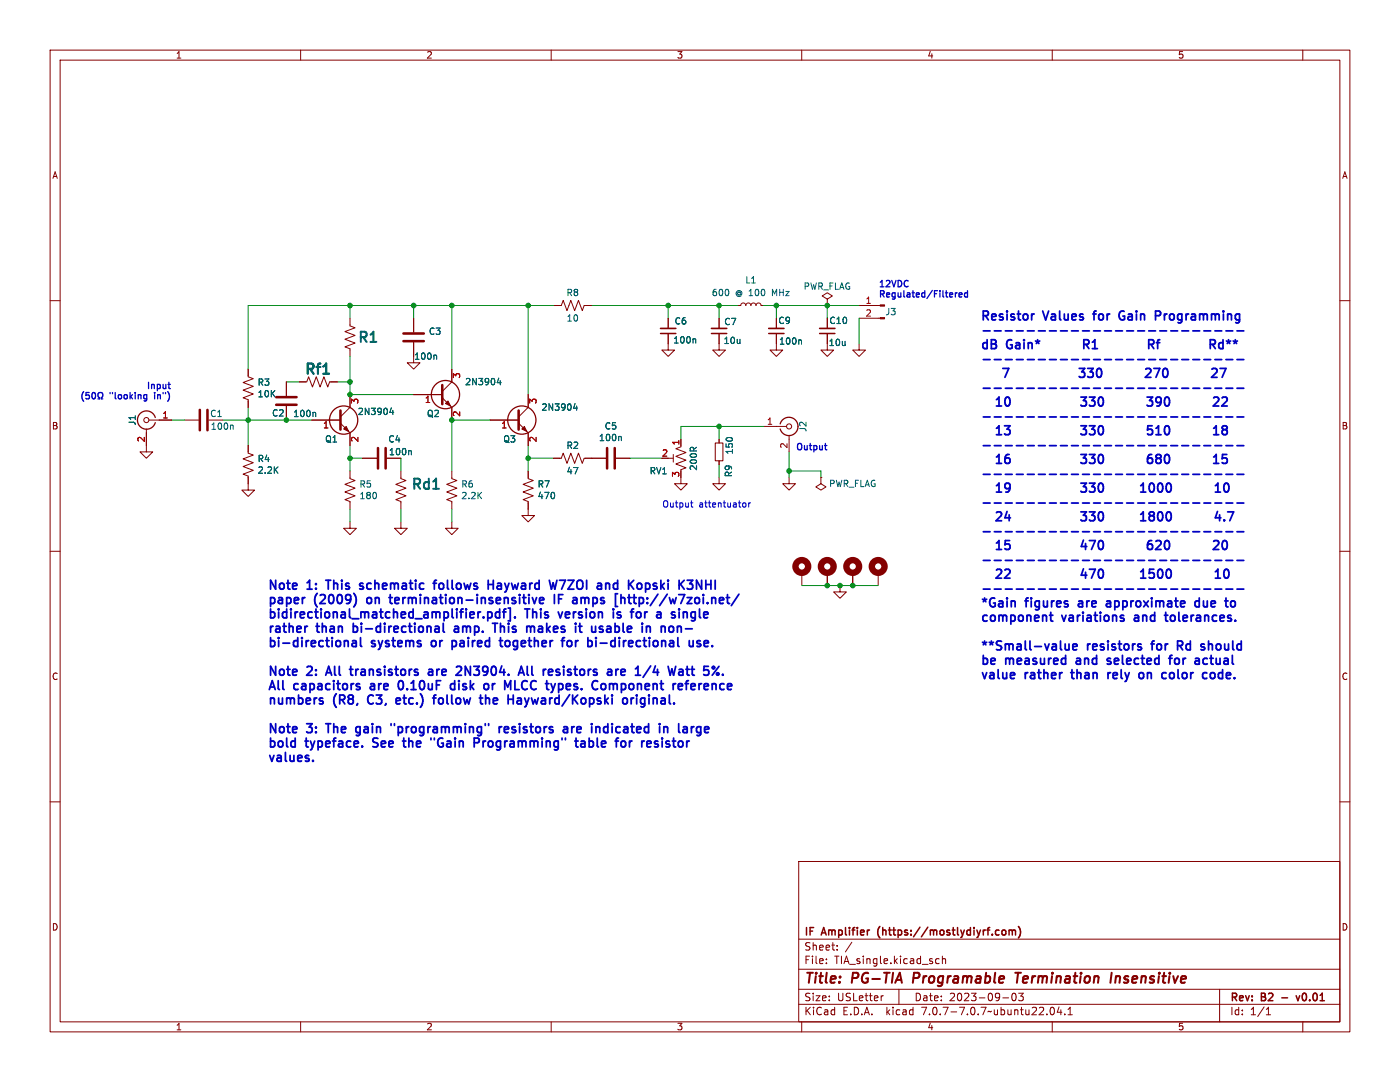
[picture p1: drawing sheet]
<svg xmlns="http://www.w3.org/2000/svg" width="279mm" height="216mm" viewBox="0 0 279 216" stroke-linecap="round" stroke-linejoin="round" font-family="sans-serif">
<g fill="none" stroke="#840000" stroke-width=".2">
<path d="M10 10h259.4v195.9h-259.4zM12 12h255.4v191.9h-255.4zM60 10v2M110 10v2M160 10v2M210 10v2M260 10v2M10 60h2M165.1 59.7l1-.6-1-.7-1 .7 1 .6v1.3M267.4 60h2M49.5 73.7v1.5l1 .4-2 .7 2 .8-2 .8 2 .7-2 .8 1 .4v1.5M57.1 76.2v2.8"/>
<path d="M59.7 76.2h1.3M61.2 76.2l.4-1 .8 2 .7-2 .8 2 .7-2 .8 2 .4-1h1.5M69.8 63.5v1.5l1.1 .4-2.1 .8 2.1 .7-2.1 .8 2.1 .8-2.1 .7 1 .4v1.5M69.8 78.7v2.6l-1.9 1.9M82.5 68.3v4.1h1.3l-1.3 1.3-1.2-1.3h1.2M82.5 78.7h5.8M82.5 63.5v2.8M88.3 79.4l1.9 1.9v2.5M90.2 73.7v2.5l-1.9 1.9M105.4 78.7v2.6l-1.9 1.9M110.5 61h1.5l.4-1.1 .8 2.1 .7-2.1 .8 2.1 .7-2.1 .8 2.1 .4-1h1.5M133.3 66.5v3.4h-1.2l1.2 1.2 1.3-1.2h-1.3"/>
<path d="M133.3 63.5v2M143.5 66.5v3.4h-1.3l1.3 1.2 1.3-1.2h-1.3M143.5 63.5v2M147.3 61h.5l.2-.4 .3-.1 .4 .1 .1 .4 .2-.4 .4-.1 .3 .1 .2 .4 .1-.4 .4-.1 .3 .1 .2 .4 .1-.4 .4-.1 .4 .1 .1 .4h.5M154.9 66.5v3.4h-1.2l1.2 1.2 1.3-1.2h-1.3M154.9 63.5v2M165.1 66.5v3.4h-1.3l1.3 1.2 1.3-1.2h-1.3M165.1 61h.1M165.1 63.5v2M171.4 68.6v1.3h1.3l-1.3 1.2-1.2-1.2h1.2M171.4 63.5h4.3M171.4 61h4.3"/>
<path d="M29.2 85.6v4.6h1.3l-1.3 1.2-1.3-1.2h1.3M29.7 83.8h4.6M36.8 83.8h2.8M41.7 83.8h2.7M49.5 88.9v1.5l1 .4-2 .8 2 .7-2 .8 2 .8-2 .7 1 .4v2.8h1.3l-1.3 1.3-1.2-1.3h1.2M57.1 81v2.8M62.2 83.8h5.7M67.9 84.5l1.9 1.9v2.5M69.8 94v1.5l1.1 .4-2.1 .7 2.1 .8-2.1 .8 2.1 .7-2.1 .8 1 .4v1.5M72.4 91.4h2.8M80 94v1.5l1 .4-2 .7 2 .8-2 .8 2 .7-2 .8 1 .4v1.5M90.2 94v1.5l1 .4-2 .7 2 .8-2 .8 2 .7-2 .8 1 .4v1.5"/>
<path d="M97.8 83.8h5.7M103.5 84.5l1.9 1.9v2.5M105.4 94v1.5l1 .4-2 .7 2 .8-2 .8 2 .7-2 .8 1 .4v2.8h1.3l-1.3 1.2-1.3-1.2h1.3M110.5 91.4h1.5l.4-1 .8 2.1 .7-2.1 .8 2.1 .7-2.1 .8 2.1 .4-1.1h4.3M122.9 91.4h2.8M133.3 91.4h1.1M134.4 90.7v1.5M135.9 95.3v1.2h-1.3l1.3 1.3 1.3-1.3h-1.3M135.9 89.2l-1 .3 2 .8-2 .8 2 .7-2 .8 2 .7-1 .4v.3M135.9 87.6v1.3M142.7 88.4h1.6v3.5h-1.6zM143.5 95.3v1.2h-1.3l1.3 1.3 1.3-1.3h-1.3"/>
<path d="M143.5 87.6v.8M143.5 91.9v.8M152.4 85.1h4.6M157.5 95.3v1.2h-1.3l1.3 1.3 1.2-1.3h-1.2M157.5 86.9v3.3M163.8 95.3v1.2l1 .7-1 .6-1-.6 1-.7M163.8 95.3h.1M10 110h2M69.8 104.1v1.3h1.3l-1.3 1.3-1.2-1.3h1.2M80 104.1v1.3h1.3l-1.3 1.3-1.3-1.3h1.3M90.2 104.1v1.3h1.2l-1.2 1.3-1.3-1.3h1.3M160 114.3v2.5"/>
<path d="M165.1 114.3v2.5M167.6 116.8v1.3h1.3l-1.3 1.3-1.2-1.3h1.2M170.2 114.3v2.5M175.3 114.3v2.5M267.4 110h2M10 160h2M267.4 160h2M159.4 171.9h108v32h-108zM159.4 197.4h108M159.4 193.4h108M159.4 187.4h108M164.9 192.1v.2"/>
<path d="M164.9 191.4v.1M167.1 189.4v.2M167.1 188.7v.1M170 188l-1.3 1.9M176.3 198.7l-.3 .1M179.4 197.4v3M186.8 192.1l.2 .2 .4-.1M187.4 191.4l-.4-.1-.2 .1M188.1 191.4l.2-.1 .3 .1 .1 .9M188.1 190.8v1.5M200.1 199.1h1.2M202.1 198.3l.2-.1a.8 .8 0 0 1 .5 .7 .8 .8 0 0 1-.5 .8l-.2-.2-.2-.4z"/>
<path d="M203.3 198.2h.9l-.5 .6 .4 .1v.6l-.2 .2-.6-.2M243.4 197.4v6.5M60 203.9v2M110 203.9v2M159.4 200.4h108M160 203.9v2M209.7 201.1l.2-.1a.8 .8 0 0 1 .5 .7 .8 .8 0 0 1-.5 .8l-.2-.2-.1-.4zM210 203.9v2M211.4 200.9l-.4 1.1h.9M211.7 201.5v1M212.5 202.3v.2M213.1 202.5h.9"/>
<path d="M213.1 201.4l.5-.4v1.5M252.7 202.5h.9M252.7 201.4l.4-.4v1.5M260 203.9v2"/>
<circle cx="29.2" cy="83.8" r=".51"/>
<circle cx="157.5" cy="85.1" r=".51"/>
</g>
<path d="M131.8 66.5h3.1M142 66.5h3M153.4 66.5h3.1M163.6 66.5h3M201.4 185.6v1M201.4 185.7l.4-.1 .2 .2M202 185.8l.2-.2h.4l.1 1M202 185.8v.8M203.2 184.9a1.72 1.72 0 0 1 0 2.2M258.7 198.7l.3 1 .4-1" fill="none" stroke="#840000" stroke-width=".3"/>
<path d="M182.4 194.1l-.2 2M202.6 194.1h1.2M203.2 194.1l-.3 2M221.9 194.1l-.3 2M222.7 194.8l-.1 1.3M223.3 194.8l-.6 .2" fill="none" stroke="#840000" stroke-width=".4"/>
<g fill="none" stroke="#840000" stroke-width=".51">
<path d="M55.1 79.2h4.1M80.5 66.5h4.1M80.5 68.1h4.1M88.3 76.8v3.8M39.9 81.8v4.1M41.4 81.8v4.1M55.1 80.8h4.1M67.9 81.9v3.8M75.4 89.4v4.1M77 89.4v4.1M103.5 81.9v3.8M121.2 89.4v4.1"/>
<path d="M122.7 89.4v4.1"/>
</g>
<g fill="#840000" stroke="#840000" stroke-width=".2">
<path d="M88.9 80.5l.5-.5 .5 1z"/>
<path d="M104.6 85.1l.6 1-1.1-.5z"/>
<path d="M175.7 63.4h.8v.2h-.8z"/>
<path d="M175.7 60.8h.8v.3h-.8z"/>
<path d="M68.6 85.6l.5-.5 .5 1z"/>
</g>
<g fill="none" stroke="#840000" stroke-width=".25">
<path d="M31 83.3a1.81 1.81 0 0 0-2.8-1 1.81 1.81 0 0 0 0 3 1.81 1.81 0 0 0 2.8-1M155.7 84.6a1.81 1.81 0 0 1 2.8-1 1.81 1.81 0 0 1 0 3 1.81 1.81 0 0 1-2.8-1"/>
<circle cx="88.9" cy="78.7" r="2.82"/>
<circle cx="68.6" cy="83.8" r="2.82"/>
<circle cx="104.1" cy="83.8" r="2.82"/>
</g>
<g fill="none" stroke="#006464" stroke-width=".2">
<path d="M87 70.9l.1 .1v.7M99.5 75.4l-.3 1h.8M99.8 75.9v.9M138.7 67.6l.2 .2v.6M159.8 67.8l.2 .2v.7M46.4 84.8l.1 .2v.7M62.8 82.3l.2 .2v.6M78.1 81.4l-.3 .9h.8M78.4 81.9v.8M81.9 89.9l.2 .2v.6M114.8 80.5l-.3 .9h.8M115.1 81v.9"/>
<path d="M123.8 87.1l.2 .2v.6"/>
</g>
<g fill="none" stroke="#840000" stroke-width="1.3">
<circle cx="160" cy="113" r="1.27"/>
<circle cx="165.1" cy="113" r="1.27"/>
<circle cx="170.2" cy="113" r="1.27"/>
<circle cx="175.3" cy="113" r="1.27"/>
</g>
<path d="M131.8 65.5h3.1M142 65.5h3M153.4 65.5h3.1M163.6 65.5h3" fill="none" stroke="#840000" stroke-width=".33"/>
<path d="M64.5 74.6h1.2" fill="none" stroke="#006464" stroke-width=".41"/>
<path d="M191.4 58.8l.6-.1-.1-.2-.3-.1-.2 .2 .1 .6h.4M193.1 58.5l-.4-.1-.2 .3 .1 .5h.5M193.1 58v1.3M16.7 78.1a1.46 1.46 0 0 0 0 2M17.8 78.3h-.6l-.1 .6 .2-.1 .4 .1 .2 .1-.1 .5-.2 .1-.5-.1M18.5 78.4l.1-.1a.68 .68 0 0 1 .5 .7 .68 .68 0 0 1-.5 .6 .84 .84 0 0 1-.1-1.2zM19.5 79.6h.4v-.3a.54 .54 0 0 1-.3-.7 .54 .54 0 0 1 .7-.2l.2 .6-.3 .3v.3h.3M33.5 76.7h.5M33.9 77.5h.1" fill="none" stroke="#0000c2" stroke-width=".25"/>
<g fill="none" stroke="#0000c2" stroke-width=".36">
<path d="M196.2 66h1.4M196.2 71.7h1.4M196.2 77.5h1.4M198.4 66h1.4M198.4 71.7h1.4M198.4 77.5h1.4M199 79.7h-.1M200.1 73.5h1.2l-.7 1.8M200.6 66h1.4M200.6 71.7h1.4M200.6 77.5h1.4M202.8 66h1.4"/>
<path d="M202.8 71.7h1.4M202.8 77.5h1.4M205 66h1.4M205 71.7h1.4M205 77.5h1.4M206.2 62.7h.2M207.2 66h1.4M207.2 71.7h1.4M207.2 77.5h1.4M209.4 66h1.4M209.4 71.7h1.4M209.4 77.5h1.4"/>
<path d="M211.6 66h1.4M211.6 71.7h1.4M211.6 77.5h1.4M213.8 66h1.4M213.8 71.7h1.4M213.8 77.5h1.4M215.4 73.5h1.1l-.6 .7 .5 .2v.7l-.3 .2h-.5l-.2-.2M215.7 79.2h1.1l-.6 .7 .5 .2v.7l-.2 .2h-.5l-.3-.2M216 66h1.4M216 71.7h1.4M216 77.5h1.4M216.3 68.7l.9-.1 .1-.2-.1-.4-.2-.2h-.7v1.8"/>
<path d="M216.7 68.7l.6 .9M217.1 73.5h1.1l-.6 .7 .5 .2v.7l-.3 .2h-.5l-.2-.2M217.4 79.2h1.1l-.6 .7 .5 .2v.7l-.2 .2h-.5l-.3-.2M218 68.3l.5-.5v1.8M218 69.6h1M218.1 62.7h.7M218.3 66h1.3M218.3 71.7h1.3M218.3 77.5h1.3M219.1 73.6l.2-.1a.96 .96 0 0 1 .4 1.6l-.3 .2a.96 .96 0 0 1-.4-1.6zM219.4 79.3l.2-.1a.96 .96 0 0 1 .4 1.6l-.2 .2a.96 .96 0 0 1-.4-1.6zM220.5 66h1.3"/>
<path d="M220.5 71.7h1.3M220.5 77.5h1.3M222.7 66h1.3M222.7 71.7h1.3M222.7 77.5h1.3M224.1 63.1h.3M224.2 62.1a.89 .89 0 0 0-.9 .8 .89 .89 0 0 0 .8 .9h.2M224.9 66h1.3M224.9 71.7h1.3M224.9 77.5h1.3M227.1 66h1.3M227.1 71.7h1.3"/>
<path d="M227.1 77.5h1.3M228.9 73.5l.6 .1 .2 .4-.1 .3-1 1h1.1M228.9 79.2h1.1l-.6 .7 .5 .2v.7l-.2 .2h-.5l-.3-.2M229.3 66h1.3M229.3 71.7h1.3M229.3 77.5h1.3M229.3 68.7l.8-.1 .2-.2-.1-.4-.3-.2h-.6v1.8M229.7 68.7l.6 .9M230.3 73.5h1.2l-.8 1.8M230.6 62.1h.7l.3 .3-.1 .5-.9 .1M230.8 68.4h.7M231.5 66h1.3"/>
<path d="M231.5 71.7h1.3M231.5 77.5h1.3M231.5 67.8l-.4 .1-.1 .1v1.6M231.7 80l-.3 .3h-.5l-.2-.3v-.4l.2-.3 .5-.1 .2 .2a1.18 1.18 0 0 1-.4 1.6h-.3M232.3 73.6l.2-.1a.96 .96 0 0 1 .4 1.6l-.3 .2a.96 .96 0 0 1-.4-1.6zM232.6 79.3l.2-.1a.96 .96 0 0 1 .4 1.6l-.2 .2a.96 .96 0 0 1-.4-1.6zM233.7 66h1.3M233.7 71.7h1.3M233.7 77.5h1.3M235.9 66h1.3M235.9 71.7h1.3M235.9 77.5h1.3"/>
<path d="M238.1 66h1.3M238.1 71.7h1.3M238.1 77.5h1.3M240.3 66h1.3M240.3 71.7h1.3M240.3 77.5h1.3M241.5 68.7l.9-.1 .2-.2-.1-.4-.3-.2h-.7v1.8M242 68.7l.6 .9M242.5 66h1.3M242.5 71.7h1.3M242.5 77.5h1.3M244.1 68.5l-.5-.1-.4 .3v.5l.2 .3h.7"/>
<path d="M244.1 67.8v1.8M244.7 66h1.3M244.7 71.7h1.3M244.7 77.5h1.3M244.8 68l.4 .2M245.2 67.8v.4M245.2 68.2l-.3 .3M245.2 68.2l.2 .3M245.6 68l-.4 .2M246.1 68l.4 .2M246.5 67.8v.4M246.5 68.2l-.2 .3"/>
<path d="M246.5 68.2l.3 .3M246.9 66h1.3M246.9 71.7h1.3M246.9 77.5h1.3M247 68l-.5 .2M196.2 83.2h1.4M196.2 88.9h1.4M196.2 94.7h1.4M198.4 83.2h1.4M198.4 88.9h1.4M198.4 94.7h1.4M198.9 81h1"/>
<path d="M198.9 86.7h1M198.9 92.5h1M198.9 98.2h1M199 85.4l-.1 .1M199 91.1l-.1 .1M199 96.8l-.1 .1M200.6 83.2h1.4M200.6 88.9h1.4M200.6 94.7h1.4M202.8 83.2h1.4M202.8 88.9h1.4M202.8 94.7h1.4"/>
<path d="M205 83.2h1.4M205 88.9h1.4M205 94.7h1.4M207.2 83.2h1.4M207.2 88.9h1.4M207.2 94.7h1.4M209.4 83.2h1.4M209.4 88.9h1.4M209.4 94.7h1.4M211.6 83.2h1.4M211.6 88.9h1.4M211.6 94.7h1.4"/>
<path d="M213.8 83.2h1.4M213.8 88.9h1.4M213.8 94.7h1.4M215.7 96.4h1.1l-.6 .7 .5 .2v.7l-.2 .2h-.5l-.3-.2M215.7 85h1.1l-.6 .6 .5 .2v.8l-.2 .1h-.5l-.3-.1M215.7 90.7h1.1l-.6 .7 .5 .1v.8l-.2 .2h-.5l-.3-.2M216 83.2h1.4M216 88.9h1.4M216 94.7h1.4M217.4 85h1.1l-.6 .6 .5 .2v.8l-.2 .1h-.5l-.3-.1M217.4 90.7h1.1l-.6 .7 .5 .1v.8l-.2 .2h-.5l-.3-.2M217.4 96.4h1.1l-.6 .7 .5 .2v.7l-.2 .2h-.5l-.3-.2"/>
<path d="M218.3 83.2h1.3M218.3 88.9h1.3M218.3 94.7h1.3M219.4 90.9l.2-.2a.96 .96 0 0 1 .4 1.6l-.2 .2a.96 .96 0 0 1-.4-1.6zM219.4 96.6l.2-.2a.96 .96 0 0 1 .4 1.6l-.2 .2a.96 .96 0 0 1-.4-1.6zM219.4 85h.2a.96 .96 0 0 1 .4 1.6l-.2 .1a.96 .96 0 0 1-.4-1.6zM220.5 83.2h1.3M220.5 88.9h1.3M220.5 94.7h1.3M222.7 83.2h1.3M222.7 88.9h1.3M222.7 94.7h1.3"/>
<path d="M224.9 83.2h1.3M224.9 88.9h1.3M224.9 94.7h1.3M227.1 83.2h1.3M227.1 88.9h1.3M227.1 94.7h1.3M229.3 83.2h1.3M229.3 88.9h1.3M229.3 94.7h1.3M229.5 96.6l.3-.2a.96 .96 0 0 1 .4 1.6l-.3 .2a.96 .96 0 0 1-.4-1.6zM229.9 90.7a.7 .7 0 0 0-.9 .7v.7l.2 .3 .5 .1 .2-.2 .1-.6-.1-.3h-.6l-.3 .3M229.9 85h-.8l-.1 .8 .3-.2 .6 .1 .1 .3-.1 .6-.2 .1h-.4l-.3-.1"/>
<path d="M230.7 86.7h1M230.7 85.5l.5-.5v1.7M231 91.4l-.3-.3 .3-.4h.4l.3 .3-.3 .4M231 91.4l-.3 .4 .1 .5 .2 .2 .5-.1 .2-.3v-.3l-.3-.4M231 91.4h.4M231.3 96.5l.2-.1a.96 .96 0 0 1 .4 1.6l-.3 .2a.96 .96 0 0 1-.4-1.6zM231.5 83.2h1.3M231.5 88.9h1.3M231.5 94.7h1.3M232.6 90.9l.2-.2a.96 .96 0 0 1 .4 1.6l-.2 .2a.96 .96 0 0 1-.4-1.6zM232.6 85h.2a.96 .96 0 0 1 .4 1.6l-.2 .1a.96 .96 0 0 1-.4-1.6zM233 96.5l.2-.1a.96 .96 0 0 1 .4 1.6l-.3 .2a.96 .96 0 0 1-.4-1.6z"/>
<path d="M233.7 83.2h1.3M233.7 88.9h1.3M233.7 94.7h1.3M235.9 83.2h1.3M235.9 88.9h1.3M235.9 94.7h1.3M238.1 83.2h1.3M238.1 88.9h1.3M238.1 94.7h1.3M240.3 83.2h1.3M240.3 88.9h1.3M240.3 94.7h1.3"/>
<path d="M242.5 83.2h1.3M242.5 88.9h1.3M242.5 94.7h1.3M244.7 83.2h1.3M244.7 88.9h1.3M244.7 94.7h1.3M246.9 83.2h1.3M246.9 88.9h1.3M246.9 94.7h1.3M65 115.8h1M70.7 118.5a2.09 2.09 0 0 1 0 2.5M71.9 116.9l.6 .2v.2l-.2 .3-.5-.1"/>
<path d="M71.9 116.5h.6M73.3 119.4v.9M77.6 119.2h.7M77.9 118.6v1.6l.1 .1 .3 .1M86.4 116.4h.7M87.1 115.8l-.3 .1-.1 .1v1.6M88.2 116.4l-.4 .1-.2 .2 .1 .7 .5 .2M97.4 116.6h1M98.4 115.8v1.8M99.8 116.4l-.5 .1M99.9 116.9h-.4a.35 .35 0 0 0-.3 .3 .35 .35 0 0 0 .3 .4h.4M107.7 119.8l.8-.1-.1-.4-.5-.1-.2 .3 .1 .8h.6"/>
<path d="M110.6 118.6v1.8M111.5 119.5h.6M111.7 115.8h1.1l-.7 1.8M112.3 118.6h-.8v1.8M116 119.2v1.2M116.5 119.2l-.5 .2M123.1 116.4h-.4l-.3 .3 .1 .7 .6 .2M124.4 119.2l.3 .3v.9M125.3 119.2h.7M125.5 118.6v1.6l.3 .2M128.8 116.5l.6-.1 .3 .3v.5l-.2 .3h-.7M128.8 116.4v1.8"/>
<path d="M139 115.8l1 1.8v-1.8M147.5 118.6l-1.6 2.2M196.2 117.6h1.4M196.2 100.4h1.4M196.2 106.1h1.4M196.2 111.8h1.4M198.4 117.6h1.4M198.4 100.4h1.4M198.4 106.1h1.4M198.4 111.8h1.4M198.9 109.6h1M198.9 102.2v.1"/>
<path d="M198.9 113.7v.1M199 108.3l-.1 .1M199.8 114.3l-1 1.1h1.1M199.8 102.9l-1 1h1.1M200.6 117.6h1.4M200.6 100.4h1.4M200.6 106.1h1.4M200.6 111.8h1.4M202.8 117.6h1.4M202.8 100.4h1.4M202.8 106.1h1.4M202.8 111.8h1.4"/>
<path d="M205 117.6h1.4M205 100.4h1.4M205 106.1h1.4M205 111.8h1.4M207.2 117.6h1.4M207.2 100.4h1.4M207.2 106.1h1.4M207.2 111.8h1.4M209.4 117.6h1.4M209.4 100.4h1.4M209.4 106.1h1.4M209.4 111.8h1.4"/>
<path d="M211.6 117.6h1.4M211.6 100.4h1.4M211.6 106.1h1.4M211.6 111.8h1.4M213.8 117.6h1.4M213.8 100.4h1.4M213.8 106.1h1.4M213.8 111.8h1.4M215.7 102.1h1.1l-.6 .7 .5 .2v.7l-.2 .2h-.5l-.3-.2M216 117.6h1.4M216 100.4h1.4M216 106.1h1.4"/>
<path d="M216 111.8h1.4M216.2 107.8l-.4 1.2h1.1M216.2 113.5l-.4 1.3h1.1M216.6 108.5v1.1M216.6 114.2v1.2M217.4 102.1h1.1l-.6 .7 .5 .2v.7l-.2 .2h-.5l-.3-.2M217.4 107.9h1.2l-.8 1.7M217.4 113.6h1.2l-.8 1.8M218.3 117.6h1.3M218.3 100.4h1.3M218.3 106.1h1.3M218.3 111.8h1.3"/>
<path d="M219.4 102.3l.2-.2a.96 .96 0 0 1 .4 1.6l-.2 .2a.96 .96 0 0 1-.4-1.6zM219.4 108l.2-.1a.96 .96 0 0 1 .4 1.6l-.2 .1a.96 .96 0 0 1-.4-1.6zM219.4 113.7l.2-.1a.96 .96 0 0 1 .4 1.6l-.2 .2a.96 .96 0 0 1-.4-1.6zM220.5 117.6h1.3M220.5 100.4h1.3M220.5 106.1h1.3M220.5 111.8h1.3M220.9 120l.5-.1 .2 .3M222.7 117.6h1.3M222.7 100.4h1.3M222.7 106.1h1.3M222.7 111.8h1.3"/>
<path d="M224.9 117.6h1.3M224.9 100.4h1.3M224.9 106.1h1.3M224.9 111.8h1.3M227.1 117.6h1.3M227.1 100.4h1.3M227.1 106.1h1.3M227.1 111.8h1.3M229.3 117.6h1.3M229.3 100.4h1.3M229.3 106.1h1.3M229.3 111.8h1.3"/>
<path d="M229.7 102.9l-.4-.3 .4-.5h.3l.4 .4-.4 .4M229.7 102.9l-.4 .3v.4l.4 .3 .5-.1 .2-.2-.1-.5-.3-.2M229.7 102.9h.3M229.9 107.9a.7 .7 0 0 0-.9 .7v.7l.2 .3h.5l.2-.1 .1-.6-.1-.3-.6-.1-.3 .4M230.3 113.6h-.9l-.1 .8 .3-.1h.6l.2 .3-.1 .6-.3 .2h-.4l-.3-.2M230.7 108l.3-.1h.4l.2 .1 .1 .4-.1 .2-1 1h1.1M231.3 102.2l.2-.1a.96 .96 0 0 1 .4 1.6l-.3 .2a.96 .96 0 0 1-.4-1.6zM231.3 113.7l.2-.1a.96 .96 0 0 1 .4 1.6l-.3 .2a.96 .96 0 0 1-.4-1.6zM231.5 117.6h1.3M231.5 100.4h1.3M231.5 106.1h1.3M231.5 111.8h1.3"/>
<path d="M232.6 108l.2-.1a.96 .96 0 0 1 .4 1.6l-.2 .1a.96 .96 0 0 1-.4-1.6zM233 102.2l.2-.1a.96 .96 0 0 1 .4 1.6l-.3 .2a.96 .96 0 0 1-.4-1.6zM233 113.7l.2-.1a.96 .96 0 0 1 .4 1.6l-.3 .2a.96 .96 0 0 1-.4-1.6zM233.7 117.6h1.3M233.7 100.4h1.3M233.7 106.1h1.3M233.7 111.8h1.3M235.9 117.6h1.3M235.9 100.4h1.3M235.9 106.1h1.3M235.9 111.8h1.3M238.1 117.6h1.3"/>
<path d="M238.1 100.4h1.3M238.1 106.1h1.3M238.1 111.8h1.3M239.3 120l-.5-.1-.3 .3v.6l.2 .2h.6M239.3 119.3v1.8M240.3 117.6h1.3M240.3 100.4h1.3M240.3 106.1h1.3M240.3 111.8h1.3M242.5 117.6h1.3M242.5 100.4h1.3M242.5 106.1h1.3"/>
<path d="M242.5 111.8h1.3M244.7 117.6h1.3M244.7 100.4h1.3M244.7 106.1h1.3M244.7 111.8h1.3M245 102.1h1.2l-.8 1.8M245.9 119.9l.5 .1 .1 .2-.1 .7-.5 .2M246.9 117.6h1.3M246.9 100.4h1.3M246.9 106.1h1.3M246.9 111.8h1.3M61.4 125h-.4"/>
<path d="M65.2 134.2h.8M65.6 133l-.6 1.7M69.7 133.6h.7M70 133v1.5l.1 .2h.3M70.3 127.9h.7l.1 1.1M70.5 124.4v1.8M70.5 126.1l.2 .1M70.7 125h-.2M71.1 128.3h-.6a.35 .35 0 0 0-.3 .4 .35 .35 0 0 0 .3 .3l.6-.1M71.9 127.2v1.6l.3 .2M73.6 138.9l-.2 .5 .2 .8M74 137v.5"/>
<path d="M79.8 139.4l-.5-.1-.2 .2v.9h.7M79.9 139.7l-.8 .2M79.9 135.8a1.11 1.11 0 0 0 0 1.8l.4-.2M80.1 135.8l.2 .2M85.6 133.6h.7v1.1M86.2 128v.8M86.3 134l-.6 .1a.35 .35 0 0 0-.2 .3 .35 .35 0 0 0 .2 .3h.6M86.3 139.3h.7M86.8 138.7l-.2 .2v1.6M87.4 125l.2 .2v1M87.6 126.1l-.2 .1M87.6 125.4l-.2 .1"/>
<path d="M88.1 139.3l-.4 .1-.2 .2 .1 .7 .5 .2M88.5 124.4v1.5l.2 .3M90.2 127.9l.5-.1 .4 .4M90.7 136.5l-.5-.1-.3 .4v.5l.2 .2h.6M90.7 135.8v1.8M90.7 125h.6l.2 .2M91.1 128.7l-.4 .3-.5-.1M91.5 125.4l-.6 .1a.35 .35 0 0 0-.3 .3 .35 .35 0 0 0 .3 .4l.6-.1M92.9 134.7v-1.7l1 1.7M96.9 139.4l.3-.1 .4 .1 .1 1.1M96.9 138.7v1.8M98 122.2l.2 .2v.5l-.2 .3"/>
<path d="M98.3 136.4v1.2M98.3 124.4h1M98.8 136.4l-.4 .1-.1 .3M98.8 124.4v1.8M99.6 127.8h.7M99.7 122.2l-.5-.1-.3 .3v.5l.1 .3h.7M99.7 121.5v1.8M99.9 127.2v1.6l.1 .1 .3 .1M99.9 124.4v1.8M100 125l-.1 .1M100.3 122.1h.7M100.8 121.5l-.2 .3v1.5"/>
<path d="M101.4 127.8l-.4 .1-.2 .3 .1 .6 .5 .2M101.8 121.3v2.6M102.8 137.6h.8M102.8 123.1v.2M103.3 139.4h.7v1.1M103.6 134.2h.9M104 133l.6 1.7M104 139.7l-.7 .2M105.2 133v1.5l.3 .2M106.2 133v1.5l.2 .2M106.6 125l.1 1.2M111.1 133.6h.6"/>
<path d="M111.1 134.1l.6 .1v.2v.3h-.6M111.4 122.1l.4 1.2M112.2 136.6v.8M113.3 128l.2-.2 .5 .2 .1 .7-.2 .2-.4 .1-.2-.2zM119.8 128.3h1.3M121.1 125h.7M121.6 136.6l.6-.2 .2 .3M121.6 136.4v1.2M121.7 125.5h-.4a.35 .35 0 0 0-.3 .3 .35 .35 0 0 0 .3 .4h.4M122.4 136.7v.9M122.4 122.1v1.2M122.7 136.4l-.3 .3"/>
<path d="M123.2 123.2l.1 .1M123.3 122.2v.4M123.9 133.8l.3-.2h.3l.3 .2v.2l-.9 .1M123.9 134.5l.3 .2h.5M124.9 139.3l.3 .3v.5l-.3 .4M126 139.3v1.2M126.5 139.3l-.4 .1-.1 .2M127.1 139.3v1.2M127.6 122.1l-.4 .1-.2 .2 .1 .7 .5 .2M127.9 139.4v.9M130.4 134.1h1.1M131.2 133.6v1.1"/>
<path d="M132 125v1.2M132.7 125h-.5l-.2 .1M136.4 122.1v1.2M136.8 125.5h1.4M136.9 133.6h.7M137.1 122.2l-.5-.1-.2 .2M137.1 133v1.5l.1 .2h.4M137.6 127.8v1.1l.5 .1 .2-.2M137.9 133.6h.7M137.9 137l.8-.2v-.3l-.5-.1-.3 .3 .1 .8h.7M138.2 133v1.5v.2h.4M138.3 127.8v1.2"/>
<path d="M139.8 127.9l-.5-.1-.2 .3 .1 .2 .6 .2v.4h-.7M141.3 127.9l-.5-.1-.3 .3 .1 .8h.7M141.4 128.3l-.9 .1M209.4 122.8h.7M209.7 123.7l.1 .2 .3 .1M212.6 128.5l.1 1.1 .4 .1 .2-.2M213.3 128.5v1.2M213.7 134.2h.7M214.1 129.1l.8-.2v-.3l-.5-.1-.3 .2 .1 .9h.7M214.9 131.9v.6M215.3 120.5v.5M221.1 134.2v1.2"/>
<path d="M221.6 134.2l-.3 .1-.2 .3M221.6 120.3l-.6 .1a.35 .35 0 0 0-.2 .4 .35 .35 0 0 0 .2 .3l.6-.1M221.6 131.4h-.4l-.2 .2v.3l.6 .1v.5h-.6M226.5 123.4v.5M227.6 134.2l.5 .1 .1 .3v.6l-.6 .2M229.7 128.5h.7M232.4 122.8h.7M232.6 122.2v1.5l.1 .2 .4 .1M233.2 131.4h.7M233.7 130.8l-.2 .2v1.5M234.2 134.3l-.5-.1-.3 .4 .1 .6 .2 .2 .5-.1M235 131.4h-.4l-.2 .3 .1 .7 .5 .1"/>
<path d="M235.4 128.8l.6 .9M235.9 128l-.9-.1v1.8M235.9 128.7l-.9 .1M240.8 131.4h-.4l-.3 .3 .1 .7 .6 .1M241.7 134.3l.4-.1 .4 .4-.1 .6-.3 .2-.4-.1M62.5 151.7v.2M65 144.4h1M71.2 146.1h.7M71.2 145.1h.7M71.9 146.4l-.2 .3M74.4 149l.3 .1M74.4 147.8l.1 .2"/>
<path d="M78.7 144.4v.3M79.5 145v1.8M79.5 146.1l.5 .1M80 145l-.5 .1M80.3 147.9h.7M80.6 147.3v1.5l.1 .2 .3 .1M87.4 147.7v.6l.3 .7M96.4 147.9v1.2M96.9 147.9l-.3 .1-.2 .2M99.6 145v1.2M100.1 145l-.3 .1-.2 .2M100.6 145.6l.9-.2-.1-.3-.5-.1-.3 .3 .1 .8h.7"/>
<path d="M103.3 140.4h.7M114.1 145v1.2M114.6 145l-.3 .1-.2 .2M115.4 145l-.3 .3v.6l.3 .3M116 145.4l-.9 .2M116 148h.7v1.1M116.7 148.3l-.6 .1a.35 .35 0 0 0-.2 .3 .35 .35 0 0 0 .2 .4l.6-.1M117.6 147.3v1.8M117.6 149l.2 .1M117.8 147.9l-.2 .1M120.5 146l.3 .2 .5-.1M121.3 145.1l-.5-.1-.3 .2"/>
<path d="M121.3 144.4v1.8M125.6 147.9v1.2M126.1 147.9l-.3 .1-.2 .2M132.1 147.3v.1M132.1 147.9v1.2M135.4 144.4v1.5l.3 .3M139.3 145l.6 .1M139.9 145v1.4l-.2 .3M139.9 146.1l-.6 .1"/>
</g>
<path d="M138 99.9v1.1l.3 .2M137.8 100.3h.5M148.4 100.3l.5 .3-.1 .5-.4 .1M149.4 100.3v.9M149.8 100.3l-.4 .3" fill="none" stroke="#0000c2" stroke-width=".2"/>
<g fill="none" stroke="#009600" stroke-width=".2">
<path d="M57.1 76.2h2.6M67.3 76.2h2.5M69.8 61v2.5M69.8 71.1v7.6h12.7M82.5 61v2.5M90.2 61v12.7M105.4 61v17.7M110.5 61h-61v12.7M118.1 61h29.2M133.3 61v2.5M143.5 61v2.5M152.4 61h19"/>
<path d="M154.9 61v2.5M165.1 61v2.5M171.4 63.5v5.1M34.3 83.8h2.5M44.4 83.8h17.8M49.5 81.3v7.6M69.8 88.9v5.1M69.8 91.4h2.6M80 91.4v2.6M97.8 83.8h-7.6v10.2M105.4 91.4h5.1M105.4 88.9v5.1"/>
<path d="M125.7 91.4h6.4M143.5 85.1v2.5M143.5 92.7v2.6M152.4 85.1h-16.5v2.5M157.5 90.2v5.1M157.5 94h6.3v1.3M69.8 101.6v2.5M80 101.6v2.5M90.2 101.6v2.5M160 116.8h15.3"/>
</g>
<g fill="#009600" stroke="#009600" stroke-width=".2">
<circle cx="154.9" cy="61" r=".46"/>
<circle cx="165.1" cy="61" r=".46"/>
<circle cx="143.5" cy="85.1" r=".46"/>
<circle cx="133.3" cy="61" r=".46"/>
<circle cx="143.5" cy="61" r=".46"/>
<circle cx="69.8" cy="91.4" r=".46"/>
<circle cx="105.4" cy="91.4" r=".46"/>
<circle cx="90.2" cy="83.8" r=".46"/>
<circle cx="57.1" cy="83.8" r=".46"/>
<circle cx="49.5" cy="83.8" r=".46"/>
<circle cx="105.4" cy="61" r=".46"/>
<circle cx="82.5" cy="61" r=".46"/>
<circle cx="90.2" cy="61" r=".46"/>
<circle cx="69.8" cy="76.2" r=".46"/>
<circle cx="69.8" cy="78.7" r=".46"/>
<circle cx="69.8" cy="61" r=".46"/>
<circle cx="165.1" cy="116.8" r=".46"/>
<circle cx="167.6" cy="116.8" r=".46"/>
<circle cx="157.5" cy="94" r=".46"/>
<circle cx="170.2" cy="116.8" r=".46"/>
</g>
<g font-size="2.8" fill="#006464">
<text x="71.1" y="68.9">R1</text>
<text x="60.5" y="75.3">Rf1</text>
<text x="81.8" y="98.2">Rd1</text>
</g>
<g font-size="2.8" fill="#840000">
<text x="160.4" y="196.8">Title:</text>
<text x="170.1" y="196.8">PG-TIA</text>
<text x="183" y="196.8">Programable</text>
<text x="204.3" y="196.8">Termination</text>
<text x="224.1" y="196.8">Insensitive</text>
</g>
<g font-size="2.5" fill="#0000c2">
<text x="195.6" y="64.1">Resistor</text>
<text x="208.4" y="64.1">Values</text>
<text x="219.1" y="64.1">for</text>
<text x="224.9" y="64.1">Gain</text>
<text x="232.8" y="64.1">Programming</text>
<text x="195.6" y="69.8">dB</text>
<text x="201" y="69.8">Gain*</text>
<text x="224.1" y="75.5">330</text>
<text x="241.6" y="75.5">270</text>
<text x="199.7" y="81.3">10</text>
<text x="241.2" y="81.3">390</text>
<text x="199.7" y="87">13</text>
<text x="241.2" y="87">510</text>
<text x="199.7" y="92.7">16</text>
<text x="241.2" y="92.7">680</text>
<text x="199.7" y="98.4">19</text>
<text x="223.8" y="98.4">330</text>
<text x="239.2" y="98.4">1000</text>
<text x="199.7" y="104.2">24</text>
<text x="223.8" y="104.2">330</text>
<text x="239.2" y="104.2">1800</text>
<text x="199.7" y="109.9">15</text>
<text x="241.2" y="109.9">620</text>
<text x="53.3" y="117.8">Note</text>
<text x="61.4" y="117.8">1:</text>
<text x="66" y="117.8">This</text>
<text x="73.3" y="117.8">schematic</text>
<text x="88.9" y="117.8">follows</text>
<text x="100.3" y="117.8">Hayward</text>
<text x="113.4" y="117.8">W7ZOI</text>
<text x="123.6" y="117.8">and</text>
<text x="130.5" y="117.8">Kopski</text>
<text x="141.3" y="117.8">K3NHI</text>
<text x="199.7" y="115.6">22</text>
<text x="223.8" y="115.6">470</text>
<text x="239.2" y="115.6">1500</text>
<text x="53.3" y="120.7">paper</text>
<text x="53.3" y="123.5">bidirectional_matched_amplifier.pdf].</text>
<text x="62.9" y="120.7">(2009)</text>
<text x="74.1" y="120.7">on</text>
<text x="79.3" y="120.7">termination-insensitive</text>
<text x="105" y="123.5">This</text>
<text x="112.3" y="123.5">version</text>
<text x="112.8" y="120.7">IF</text>
<text x="117.3" y="120.7">amps</text>
<text x="123.9" y="123.5">is</text>
<text x="126.4" y="120.7">[http://w7zoi.net/</text>
<text x="128.2" y="123.5">for</text>
<text x="134" y="123.5">a</text>
<text x="137.7" y="123.5">single</text>
<text x="195.6" y="121.3">*Gain</text>
<text x="195.6" y="124.2">component</text>
<text x="204.8" y="121.3">figures</text>
<text x="212.1" y="124.2">variations</text>
<text x="216.1" y="121.3">are</text>
<text x="222.4" y="121.3">approximate</text>
<text x="227.2" y="124.2">and</text>
<text x="234.1" y="124.2">tolerances.</text>
<text x="240.8" y="121.3">due</text>
<text x="53.3" y="126.4">rather</text>
<text x="53.3" y="129.2">bi-directional</text>
<text x="63.4" y="126.4">than</text>
<text x="71.3" y="126.4">bi-directional</text>
<text x="74.3" y="129.2">systems</text>
<text x="86.9" y="129.2">or</text>
<text x="91.7" y="129.2">paired</text>
<text x="92.2" y="126.4">amp.</text>
<text x="100.7" y="126.4">This</text>
<text x="102.1" y="129.2">together</text>
<text x="108" y="126.4">makes</text>
<text x="115.1" y="129.2">for</text>
<text x="118.5" y="126.4">it</text>
<text x="120.9" y="129.2">bi-directional</text>
<text x="122.4" y="126.4">usable</text>
<text x="133.2" y="126.4">in</text>
<text x="141.9" y="129.2">use.</text>
<text x="195.6" y="129.9">**Small-value</text>
<text x="217.1" y="129.9">resistors</text>
<text x="230.7" y="129.9">for</text>
<text x="236.5" y="129.9">Rd</text>
<text x="241.9" y="129.9">should</text>
<text x="53.3" y="135">Note</text>
<text x="53.3" y="137.8">All</text>
<text x="58.8" y="137.8">capacitors</text>
<text x="61.4" y="135">2:</text>
<text x="66" y="135">All</text>
<text x="71.5" y="135">transistors</text>
<text x="74.7" y="137.8">are</text>
<text x="81" y="137.8">0.10uF</text>
<text x="87.8" y="135">are</text>
<text x="92.2" y="137.8">disk</text>
<text x="94.1" y="135">2N3904.</text>
<text x="99.6" y="137.8">or</text>
<text x="104.3" y="137.8">MLCC</text>
<text x="107.3" y="135">All</text>
<text x="112.8" y="135">resistors</text>
<text x="113.4" y="137.8">types.</text>
<text x="123.3" y="137.8">Component</text>
<text x="126.3" y="135">are</text>
<text x="132.6" y="135">1/4</text>
<text x="140" y="135">Watt</text>
<text x="140.1" y="137.8">reference</text>
<text x="195.6" y="132.8">be</text>
<text x="195.6" y="135.6">value</text>
<text x="200.8" y="132.8">measured</text>
<text x="204.7" y="135.6">rather</text>
<text x="214.7" y="135.6">than</text>
<text x="215.6" y="132.8">and</text>
<text x="222.5" y="132.8">selected</text>
<text x="222.6" y="135.6">rely</text>
<text x="229.6" y="135.6">on</text>
<text x="234.9" y="135.6">color</text>
<text x="235.7" y="132.8">for</text>
<text x="241.5" y="132.8">actual</text>
<text x="243.7" y="135.6">code.</text>
<text x="53.3" y="140.7">numbers</text>
<text x="66.7" y="140.7">(R8,</text>
<text x="74.2" y="140.7">C3,</text>
<text x="80.6" y="140.7">etc.)</text>
<text x="88.8" y="140.7">follow</text>
<text x="98.8" y="140.7">the</text>
<text x="105" y="140.7">Hayward/Kopski</text>
<text x="128.7" y="140.7">original.</text>
<text x="53.3" y="146.4">Note</text>
<text x="53.3" y="149.3">bold</text>
<text x="61.2" y="149.3">typeface.</text>
<text x="61.4" y="146.4">3:</text>
<text x="66" y="146.4">The</text>
<text x="72.6" y="146.4">gain</text>
<text x="75.3" y="149.3">See</text>
<text x="80.3" y="146.4">&quot;programming&quot;</text>
<text x="82.1" y="149.3">the</text>
<text x="88.3" y="149.3">&quot;Gain</text>
<text x="97.5" y="149.3">Programming&quot;</text>
<text x="102.5" y="146.4">resistors</text>
<text x="116.1" y="146.4">are</text>
<text x="118.6" y="149.3">table</text>
<text x="122.4" y="146.4">indicated</text>
<text x="127.3" y="149.3">for</text>
<text x="133.1" y="149.3">resistor</text>
<text x="136.7" y="146.4">in</text>
<text x="141.2" y="146.4">large</text>
<text x="53.3" y="152.2">values.</text>
</g>
<g font-size="2.1" fill="#840000">
<text x="160.4" y="189.9">Sheet:</text>
<text x="160.4" y="187.1">IF</text>
<text x="164.1" y="187.1">Amplifier</text>
<text x="175.8" y="187.1">(https://mostlydiyrf.com)</text>
<text x="160.4" y="192.6">File:</text>
<text x="166.5" y="192.6">TIA_single.kicad_sch</text>
<text x="160.4" y="202.8">KiCad</text>
<text x="160.4" y="200">Size:</text>
<text x="167.1" y="200">USLetter</text>
<text x="168.1" y="202.8">E.D.A.</text>
<text x="177" y="202.8">kicad</text>
<text x="182.4" y="200">Date:</text>
<text x="184.2" y="202.8">7.0.7-7.0.7~ubuntu22.04.1</text>
<text x="189.4" y="200">2023-09-03</text>
<text x="245.4" y="200.2">Rev:</text>
<text x="245.4" y="202.8">Id:</text>
<text x="249.5" y="202.8">1/1</text>
<text x="251.8" y="200.2">B2</text>
<text x="256.5" y="200.2">-</text>
<text x="260.1" y="200.2">v0.01</text>
</g>
<g font-size="1.8" fill="#840000">
<text x="35" y="11.9">1</text>
<text x="85" y="11.9">2</text>
<text x="135" y="11.9">3</text>
<text x="185" y="11.9">4</text>
<text x="235" y="11.9">5</text>
<text x="10.3" y="35.9">A</text>
<text x="267.7" y="35.9">A</text>
<text x="10.3" y="85.9">B</text>
<text x="267.7" y="85.9">B</text>
<text x="77.5" y="91">100n</text>
<text x="10.3" y="135.9">C</text>
<text x="267.7" y="135.9">C</text>
<text x="10.3" y="185.9">D</text>
<text x="267.7" y="185.9">D</text>
<text x="35" y="205.8">1</text>
<text x="85" y="205.8">2</text>
<text x="135" y="205.8">3</text>
<text x="185" y="205.8">4</text>
<text x="235" y="205.8">5</text>
</g>
<g font-size="1.8" fill="#006464">
<text x="113" y="59.3">R8</text>
<text x="142" y="59.3">600</text>
<text x="146.8" y="59.3">@ 100</text>
<text x="148.6" y="56.7">L1</text>
<text x="154.4" y="59.3">MHz</text>
<text x="160.3" y="58">PWR_FLAG</text>
<text x="113" y="64.4">10</text>
<text x="134.5" y="64.9">C6</text>
<text x="144.4" y="65.1">C7</text>
<text x="155.2" y="64.8">C9</text>
<text x="165.4" y="64.8">C10</text>
<text x="176.6" y="63.1">J3</text>
<text x="82.6" y="72">100n</text>
<text x="85.5" y="67">C3</text>
<text x="134.3" y="68.7">100n</text>
<text x="144.3" y="68.8">10u</text>
<text x="155.4" y="69">100n</text>
<text x="165.3" y="69.2">10u</text>
<text x="51.3" y="77.2">R3</text>
<text x="92.7" y="77.1">2N3904</text>
<text x="41.8" y="83.4">C1</text>
<text x="51.3" y="79.5">10K</text>
<text x="54.2" y="83.3">C2</text>
<text x="58.4" y="83.4">100n</text>
<text x="71.3" y="83">2N3904</text>
<text x="85.1" y="83.4">Q2</text>
<text x="108" y="82.1">2N3904</text>
<text x="27.3" y="85" transform="rotate(-90 27.3 85)">J1</text>
<text x="42" y="86">100n</text>
<text x="64.8" y="88.5">Q1</text>
<text x="77.4" y="88.5">C4</text>
<text x="100.3" y="88.5">Q3</text>
<text x="113" y="89.8">R2</text>
<text x="119.4" y="88.2">100n</text>
<text x="120.6" y="85.9">C5</text>
<text x="161.1" y="86.3" transform="rotate(-90 161.1 86.3)">J2</text>
<text x="51.3" y="92.4">R4</text>
<text x="51.3" y="94.7">2.2K</text>
<text x="113" y="94.8">47</text>
<text x="129.5" y="94.8">RV1</text>
<text x="139.3" y="94" transform="rotate(-90 139.3 94)">200R</text>
<text x="146.3" y="95.3" transform="rotate(-90 146.3 95.3)">R9</text>
<text x="146.5" y="90.8" transform="rotate(-90 146.5 90.8)">150</text>
<text x="71.6" y="97.5">R5</text>
<text x="71.6" y="99.8">180</text>
<text x="92" y="97.5">R6</text>
<text x="92" y="99.8">2.2K</text>
<text x="107.2" y="97.5">R7</text>
<text x="107.2" y="99.8">470</text>
<text x="165.4" y="97.4">PWR_FLAG</text>
</g>
<g font-size="1.8" fill="#0000c2">
<text x="175.3" y="57.4">12VDC</text>
<text x="175.3" y="59.4">Regulated/Filtered</text>
<text x="29" y="77.7">Input</text>
<text x="21.9" y="79.8">&quot;looking</text>
<text x="31.2" y="79.8">in&quot;)</text>
<text x="158.7" y="89.9">Output</text>
<text x="132.1" y="101.4">Output</text>
<text x="139.5" y="101.4">attentuator</text>
</g>
<g font-size="1.8" fill="#a90000">
<text x="172.6" y="60.7">1</text>
<text x="172.6" y="63.2">2</text>
<text x="92.2" y="75.6" transform="rotate(-90 92.2 75.6)">3</text>
<text x="32.3" y="83.6">1</text>
<text x="71.8" y="80.7" transform="rotate(-90 71.8 80.7)">3</text>
<text x="84.7" y="80.7">1</text>
<text x="92.2" y="83.3" transform="rotate(-90 92.2 83.3)">2</text>
<text x="107.4" y="80.7" transform="rotate(-90 107.4 80.7)">3</text>
<text x="29" y="88.3" transform="rotate(-90 29 88.3)">2</text>
<text x="64.4" y="85.8">1</text>
<text x="71.8" y="88.3" transform="rotate(-90 71.8 88.3)">2</text>
<text x="99.9" y="85.8">1</text>
<text x="107.4" y="88.3" transform="rotate(-90 107.4 88.3)">2</text>
<text x="135.6" y="89" transform="rotate(-90 135.6 89)">1</text>
<text x="153" y="84.8">1</text>
<text x="157.2" y="89.6" transform="rotate(-90 157.2 89.6)">2</text>
<text x="132" y="91.2">2</text>
<text x="135.6" y="95.3" transform="rotate(-90 135.6 95.3)">3</text>
</g>
</svg>
